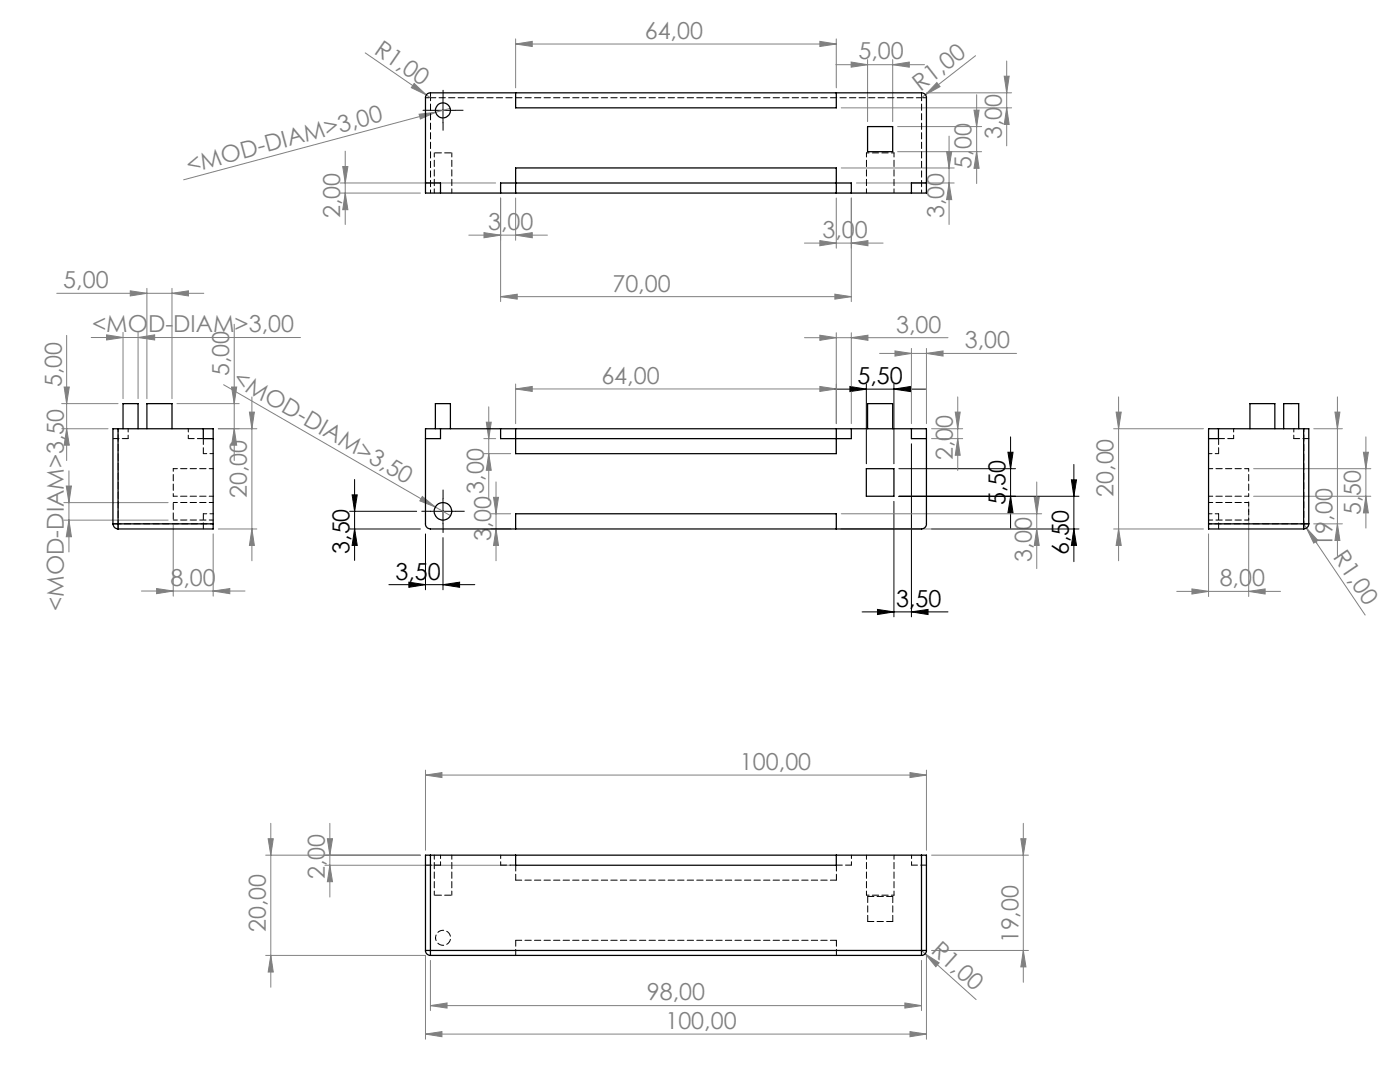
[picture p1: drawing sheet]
<svg xmlns="http://www.w3.org/2000/svg" width="279mm" height="216mm" viewBox="0 0 279 216" stroke-linecap="round" stroke-linejoin="round" font-family="sans-serif">
<g fill="none" stroke="#000" stroke-width=".2">
<path d="M88.4 19.5v5M85.9 22h5M166.5 77.6h18.2M169.6 77.1l3.3 .5-3.3 .5zM172.9 76.6v15.9M178.4 77.6l3.3-.5v1zM178.4 76.6v15.9M70.3 98.7h1l-.5 3.3zM70.8 95.7v16.1M88.4 99.5v5M179.4 93.5h23.3M179.4 99h35.9"/>
<path d="M181.9 88.5v34.6M201.2 90.2h1l-.5 3.3zM201.7 87.2v18.2M201.7 99l.5 3.3h-1zM213.8 95.7h1l-.5 3.3zM214.3 92.7v19.4M69.8 102h13.3M69.8 105.6h14.1M70.8 105.6l.5 3.2h-1zM77.6 116.7h17.2M81.6 116.2l3.3 .5-3.3 .5zM84.9 106.5v11.2"/>
<path d="M85.9 102h5M88.4 116.7l3.3-.5v1zM88.4 107.3v10.4M178.4 100v23.1M185.9 105.6h29.4M214.3 105.6l.5 3.2h-1zM172 122.1h17.2M175.1 121.6l3.3 .5-3.3 .5zM181.9 122.1l3.3-.5v1z"/>
</g>
<g fill="none" stroke="#808080" stroke-width=".2">
<path d="M72.9 10.5l12.2 8.4M82.7 16.7l2.4 2.2-3-1.4zM85.1 18.9l.8 .6M102.9 8.8l3.3-.5v1zM102.9 7.8v9.7M102.9 8.8h64M163.6 8.3l3.3 .5-3.3 .5zM166.8 12.9h17.7M166.9 7.8v9.7M169.9 12.4l3.2 .5-3.2 .5zM173.1 11.9v12.4M178.2 12.9l3.3-.5v1z"/>
<path d="M178.2 11.9v12.4M184.7 18.9l-.8 .6M184.9 18.5h17M187 16.5l.6 .8-2.9 1.6zM194.7 11.1l-10 7.8M194.9 18.9v17.7M200.4 15.2h1l-.5 3.3zM200.9 12.2v16.9M67.9 36.5h31M67.9 38.5h16M68.4 33.2h1l-.5 3.3zM68.9 30.2v14.6"/>
<path d="M68.9 38.5l.5 3.3h-1zM83.6 22.8l3.4-.4-3.1 1.3zM87 22.4l-50.3 13.5M89.9 21.6l-2.9 .8M99.9 39.5v20.7M102.9 39.5v8.4M166.9 39.5v10M167.9 21.5h34M167.9 33.5h22.5M169.9 39.5v20.7M170.9 36.5h19.5M179.1 30.3h16.8"/>
<path d="M179.1 25.3h16.8M188.9 30.2h1l-.5 3.3zM189.4 27.2v17.6M189.4 36.5l.5 3.3h-1zM194.4 22h1l-.5 3.3zM194.9 30.3l.5 3.3h-1zM200.9 21.5l.5 3.3h-1zM11.3 58.5h29.4M26 58l3.3 .5-3.3 .6zM29.3 57.5v22.1M34.3 58.5l3.3-.5v1.1zM34.3 57.5v22.1"/>
<path d="M93.6 46.9h15.7M96.6 46.4l3.3 .5-3.3 .5zM99.9 59.2l3.3-.5v1zM99.9 59.2h70M102.9 46.9l3.3-.5v1zM160.5 48.5h15.7M163.6 48l3.3 .5-3.3 .5zM166.6 58.7l3.3 .5-3.3 .5zM169.9 48.5l3.3-.5v1zM12.8 77.2h1l-.5 3.3zM13.3 66.9v25M18.2 67.3h41.8"/>
<path d="M21.3 66.8l3.3 .5-3.3 .5zM24.6 66.3v13.3M27.6 67.3l3.3-.5v1zM27.6 66.3v13.3M44.6 76.8l42.3 24.4M46.2 77.2h1l-.5 3.3zM46.7 64.7v27.2M50.3 79.2v32.7M102.9 77.6l3.3-.5v1zM102.9 76.6v7.9M102.9 77.6h64M160.5 67.4h28.7"/>
<path d="M163.6 77.1l3.3 .5-3.3 .5zM163.6 66.9l3.3 .5-3.3 .5zM166.9 66.4v18.1M169.9 67.4l3.3-.5v1zM169.9 66.4v18.1M175.5 70.5h27.4M178.6 70l3.3 .5-3.3 .5zM181.9 69.5v15M184.9 70.5l3.3-.5v1zM184.9 69.5v15M191.1 79.2v14.7M223.2 79.2v32.7"/>
<path d="M266.9 79.2v31.7M12.3 85.5h9.3M12.3 80.5h11.3M13.2 97h1.1l-.5 3.3zM13.3 85.5l.5 3.3h-1zM13.8 93.9v16.2M35.3 80.5h12.4M43.6 85.5h7.7M46.7 85.5l.5 3.3h-1zM49.8 82.2h1l-.5 3.3zM84.3 99.1l2.6 2.1-3.1-1.3zM96.6 87.5h2.3"/>
<path d="M96.6 90.5h5.3M97 84.2h1l-.5 3.3zM97.5 90.5l.5 3.3h-1zM97.5 81.2v18.6M98.5 99.2h1l-.5 3.3zM99 96.2v15.7M185.9 85.5h6.2M185.9 87.5h6.2M190.6 82.2h1l-.5 3.3zM191.1 87.5l.5 3.3h-1zM206.4 99.2h1l-.5 3.3zM206.9 96.2v17.3"/>
<path d="M222.2 85.5h18M222.7 82.2h1.1l-.6 3.3zM250.2 99h23.4M250.2 93.5h23.4M262.2 85.5h5.7M266.4 82.2h1l-.5 3.3zM272.1 90.2h1l-.5 3.3zM272.6 99l.5 3.3h-1zM272.6 87.2v18.2M12.7 100.3h20.8M12.7 103.8h20.8M13.8 103.8l.5 3.3h-1.1z"/>
<path d="M28.2 117.9h20.7M31.3 117.4l3.3 .5-3.3 .6zM34.6 104.8v14.2M42.5 117.9l3.4-.5v1.1zM42.5 106.5v12.5M43.6 105.6h7.7M50.3 105.6l.5 3.2h-1zM86.9 101.2l3 1.7M98 105.6h3.9M98 102.5h3.9M99 105.6l.5 3.2h-1zM167.9 105.6h40"/>
<path d="M167.9 102.5h40M206.9 105.6l.5 3.2h-1zM222.2 105.6h18M223.2 105.6l.6 3.2h-1.1zM234.8 118h20.8M237.9 117.5l3.3 .5-3.3 .5zM241.2 106.5v12.5M249.2 118l3.3-.5v1zM249.2 100v19M260.2 104.5l.5 .9M260.7 105.4l2.3 2.4-.8 .6zM260.7 105.4l11.8 17.3"/>
<path d="M262.2 104.5h5.7M266.9 104.5l.5 3.3h-1zM84.9 154.7l3.3-.5v1zM84.9 153.7v16M84.9 154.7h100M181.6 154.2l3.3 .5-3.3 .5zM184.9 153.7v16M53 170.6h30.9M53.5 167.4h1l-.5 3.2zM54 164.3v32.7M64.8 172.6h37.1M65.3 167.4h1.1l-.6 3.2z"/>
<path d="M65.8 164.3v14.7M65.8 172.6l.6 3.3h-1.1zM185.9 170.6h19.3M203.7 167.4h1.1l-.6 3.2zM204.2 164.3v31.7M53 190.6h31.9v16.8M54 190.6l.5 3.4h-1zM85.9 191.6v10M183.9 191.6v10M183.9 189.7l.7 .6M184.6 190.3l2.8 1.8-.6 .8zM184.6 190.3l10.2 9.2"/>
<path d="M184.9 190.6v16.8M185.9 189.7h19.3M204.2 189.7l.6 3.2h-1.1zM84.9 206.3l3.3-.5v1.1zM84.9 206.3h100M85.9 200.7l3.3-.6v1.1zM85.9 200.7h98M180.6 200.1l3.3 .6-3.3 .5zM181.6 205.8l3.3 .5-3.3 .6z"/>
</g>
<path d="M88.4 19.5v-1.5M85.9 22h-1.5M88.4 24.5v1.5M90.9 22h1.5M88.4 99.5v-1.7M85.9 102h-1.7M88.4 104.5v1.8M90.9 102h1.8" fill="none" stroke="#000" stroke-width=".2" stroke-dasharray="15.2 1.3 1.3 1.3"/>
<g fill="#000">
<path d="M169.6 77.1l3.3 .5-3.3 .5zM178.4 77.6l3.3-.5v1z"/>
<path d="M70.3 98.7h1l-.5 3.3zM70.8 105.6l.5 3.2h-1zM201.2 90.2h1l-.5 3.3zM201.7 99l.5 3.3h-1zM213.8 95.7h1l-.5 3.3zM214.3 105.6l.5 3.2h-1z"/>
<path d="M88.4 116.7l3.3-.5v1zM81.6 116.2l3.3 .5-3.3 .5z"/>
<path d="M175.1 121.6l3.3 .5-3.3 .5zM181.9 122.1l3.3-.5v1z"/>
</g>
<g fill="#808080">
<path d="M82.7 16.7l2.4 2.2-3-1.4z"/>
<path d="M84.3 99.1l2.6 2.1-3.1-1.3z"/>
<path d="M83.6 22.8l3.4-.4-3.1 1.3z"/>
<path d="M187 16.5l.6 .8-2.9 1.6z"/>
<path d="M260.7 105.4l2.3 2.4-.8 .6z"/>
<path d="M184.6 190.3l2.8 1.8-.6 .8z"/>
<path d="M180.6 200.1l3.3 .6-3.3 .5zM85.9 200.7l3.3-.6v1.1zM181.6 154.2l3.3 .5-3.3 .5zM84.9 154.7l3.3-.5v1z"/>
<path d="M249.2 118l3.3-.5v1zM237.9 117.5l3.3 .5-3.3 .5z"/>
<path d="M178.6 70l3.3 .5-3.3 .5zM184.9 70.5l3.3-.5v1zM102.9 77.6l3.3-.5v1zM163.6 77.1l3.3 .5-3.3 .5zM31.3 117.4l3.3 .5-3.3 .6zM42.5 117.9l3.4-.5v1.1zM21.3 66.8l3.3 .5-3.3 .5zM27.6 67.3l3.3-.5v1zM26 58l3.3 .5-3.3 .6zM34.3 58.5l3.3-.5v1.1z"/>
<path d="M96.6 46.4l3.3 .5-3.3 .5zM102.9 46.9l3.3-.5v1z"/>
<path d="M102.9 8.8l3.3-.5v1zM163.6 8.3l3.3 .5-3.3 .5zM99.9 59.2l3.3-.5v1zM166.6 58.7l3.3 .5-3.3 .5z"/>
<path d="M169.9 48.5l3.3-.5v1zM163.6 48l3.3 .5-3.3 .5z"/>
<path d="M169.9 67.4l3.3-.5v1zM163.6 66.9l3.3 .5-3.3 .5zM178.2 12.9l3.3-.5v1zM169.9 12.4l3.2 .5-3.2 .5z"/>
<path d="M65.3 167.4h1.1l-.6 3.2zM65.8 172.6l.6 3.3h-1.1zM53.5 167.4h1l-.5 3.2zM54 190.6l.5 3.4h-1zM203.7 167.4h1.1l-.6 3.2zM204.2 189.7l.6 3.2h-1.1zM272.6 99l.5 3.3h-1zM272.1 90.2h1l-.5 3.3z"/>
<path d="M223.2 105.6l.6 3.2h-1.1zM222.7 82.2h1.1l-.6 3.3z"/>
<path d="M50.3 105.6l.5 3.2h-1zM49.8 82.2h1l-.5 3.3z"/>
<path d="M206.4 99.2h1l-.5 3.3zM206.9 105.6l.5 3.2h-1zM190.6 82.2h1l-.5 3.3zM191.1 87.5l.5 3.3h-1zM97 84.2h1l-.5 3.3zM97.5 90.5l.5 3.3h-1zM98.5 99.2h1l-.5 3.3zM99 105.6l.5 3.2h-1zM194.9 30.3l.5 3.3h-1zM194.4 22h1l-.5 3.3zM266.4 82.2h1l-.5 3.3zM266.9 104.5l.5 3.3h-1zM13.2 97h1.1l-.5 3.3zM13.8 103.8l.5 3.3h-1.1zM46.2 77.2h1l-.5 3.3zM46.7 85.5l.5 3.3h-1zM12.8 77.2h1l-.5 3.3zM13.3 85.5l.5 3.3h-1z"/>
<path d="M200.4 15.2h1l-.5 3.3zM200.9 21.5l.5 3.3h-1zM68.4 33.2h1l-.5 3.3zM68.9 38.5l.5 3.3h-1zM188.9 30.2h1l-.5 3.3zM189.4 36.5l.5 3.3h-1z"/>
<path d="M84.9 206.3l3.3-.5v1.1zM181.6 205.8l3.3 .5-3.3 .6z"/>
</g>
<g fill="none" stroke="#000" stroke-width=".25">
<path d="M85.2 18.8l.7-.3h98a.96 .96 0 0 1 1 1v19h-100v-19.2zM102.9 18.5v3h64v-3M84.9 36.5h3v2M99.9 38.5v-2h70v2M102.9 38.5v-5h64v5M173.1 25.3h5.1v5h-5.1zM184.9 36.5h-3v2M23.6 85.5h-1.1v19M23.6 85.5h18.9v19M23.6 85.5v19M24.6 85.5v-5h3v5M29.3 85.5v-5h5v5"/>
<path d="M40.6 85.5v2h1.9M84.9 85.5h100v19a1.02 1.02 0 0 1-1 1.1h-98a1.02 1.02 0 0 1-1-1.1zM86.9 85.5v-5h3v5M87.9 85.5v2h-3M99.9 85.5v2h70v-2M102.9 85.5v5h64v-5M172.9 93.5h5.5v5.5h-5.5zM173.1 85.5v-5h5.1v5M181.9 85.5v2h3M243.2 85.5v2h-2M249.4 85.5v-5h5v5M256.2 85.5v-5h3v5"/>
<path d="M260.2 85.5h1v19M260.2 85.5h-19v19M260.2 85.5v19M22.5 104.5h1.1M22.5 104.5a1.09 1.09 0 0 0 1.1 1.1M23.6 104.5v1.1M23.6 104.5h18.9M42.5 104.5v1.1h-18.9M102.9 105.6v-3.1h64v3.1M241.2 104.5v1.1h19M241.2 104.5h19M260.2 104.5v1.1"/>
<path d="M260.2 104.5h1M261.2 104.5a1.09 1.09 0 0 1-1 1.1M85.9 170.6h-1v19.1M85.9 170.6v19.1M85.9 170.6h98M102.9 170.6v2h64v-2M183.9 170.6h1v19.1M183.9 170.6v19.1M84.9 189.7a.96 .96 0 0 0 1 .9M84.9 189.7h1M85.9 189.7v.9M85.9 189.7h98"/>
<path d="M85.9 190.6h98M183.9 189.7v.9M183.9 189.7h1M184.9 189.7a.96 .96 0 0 1-1 .9"/>
<circle cx="88.4" cy="22" r="1.49"/>
<circle cx="88.4" cy="102" r="1.76"/>
</g>
<path d="M183.9 19.5v19M85.9 38.5v-19M178.4 30.5h-5.5M34.6 93.5v5.5M249.2 99v-5.5M260.2 85.5v19M23.6 104.5v-19M42.6 104.5h-19M260.2 104.5h-19M172.9 178.6h5.5M86.9 187.1a1.5 1.5 0 0 1 2.2-1.3 1.5 1.5 0 0 1 .3 2.5 1.5 1.5 0 0 1-2.4-.8l-.1-.4" fill="none" stroke="#000" stroke-width=".2" stroke-dasharray="1.3 .6" stroke-dashoffset=".7"/>
<g fill="none" stroke="#000" stroke-width=".2" stroke-dasharray="1.3 .6" stroke-dashoffset=".4">
<path d="M86.7 30.5v8M90.2 38.5v-8M172.9 30.5v8M178.4 30.5v8M34.6 99h8M34.6 93.5h8M249.2 99h-8M249.2 93.5h-8M34.6 103.8h8M42.6 100.3h-8M241.2 103.8h8M249.2 100.3h-8"/>
<path d="M86.7 170.6v8M90.2 178.6v-8M172.9 178.6v-8M178.4 178.6v-8"/>
</g>
<path d="M90.2 30.5h-3.5M34.6 100.3v3.5M86.7 178.6h3.5" fill="none" stroke="#000" stroke-width=".2" stroke-dasharray="1.3 .6" stroke-dashoffset="-.2"/>
<path d="M84.9 19.5h1M85.9 18.5v1M183.9 18.5v1M184.9 19.5h-1M23.6 104.5h-1M23.6 104.5v1M260.2 104.5v1M261.2 104.5h-1" fill="none" stroke="#000" stroke-width=".2" stroke-dasharray="1.3 .6" stroke-dashoffset=".5"/>
<path d="M85.9 19.5h98" fill="none" stroke="#000" stroke-width=".2" stroke-dasharray="1.3 .6" stroke-dashoffset=".2"/>
<g fill="none" stroke="#000" stroke-width=".2" stroke-dasharray="1.3 .6" stroke-dashoffset=".1">
<path d="M25.6 87.5h-3M37.6 87.5h3M40.6 87.5v3M243.2 87.5v3M246.2 87.5h-3M258.2 87.5h3M40.6 102.5v3M243.2 102.5v3M87.9 172.6h-3M99.9 172.6h3M102.9 175.6v-3M166.9 175.6v-3"/>
<path d="M166.9 175.6h-64M166.9 172.6h3M181.9 172.6h3M102.9 187.6v3M166.9 187.6v3M166.9 187.6h-64"/>
</g>
<path d="M25.6 87.5v-2M37.6 87.5v-2M40.6 90.5h2M241.2 90.5h2M246.2 85.5v2M258.2 85.5v2M42.6 102.5h-2M243.2 102.5h-2M87.9 172.6v-2M99.9 172.6v-2M169.9 172.6v-2M181.9 170.6v2" fill="none" stroke="#000" stroke-width=".2" stroke-dasharray="1.3 .6" stroke-dashoffset=".6"/>
<path d="M173.2 178.9h5M178.2 178.9v5M173.2 183.9v-5M178.2 183.9h-5" fill="none" stroke="#000" stroke-width=".2" stroke-dasharray="1.3 .6"/>
<path d="M249.2 102v-1.7M249.2 103.8v-1.8" fill="none" stroke="#000" stroke-width=".2" stroke-dasharray="1.3 .6" stroke-dashoffset=".9"/>
<g font-size="4.7" fill="#808080">
<text x="74.5" y="10.5" transform="rotate(35 74.5 10.5)">R1,00</text>
<text x="128.7" y="7.7">64,00</text>
<text x="171.3" y="11.9">5,00</text>
<text x="183.7" y="18.4" transform="rotate(-38 183.7 18.4)">R1,00</text>
<text x="199.9" y="27.8" transform="rotate(-90 199.9 27.8)">3,00</text>
<text x="37.7" y="34.6" transform="rotate(-15 37.7 34.6)">&lt;MOD-DIAM&gt;3,00</text>
<text x="193.9" y="33.7" transform="rotate(-90 193.9 33.7)">5,00</text>
<text x="67.9" y="43.5" transform="rotate(-90 67.9 43.5)">2,00</text>
<text x="97.4" y="45.9">3,00</text>
<text x="164.1" y="47.5">3,00</text>
<text x="188.4" y="43.5" transform="rotate(-90 188.4 43.5)">3,00</text>
<text x="12.6" y="57.5">5,00</text>
<text x="122.2" y="58.2">70,00</text>
<text x="18.4" y="66.3">&lt;MOD-DIAM&gt;3,00</text>
<text x="178.9" y="66.4">3,00</text>
<text x="192.6" y="69.5">3,00</text>
<text x="12.3" y="77.2" transform="rotate(-90 12.3 77.2)">5,00</text>
<text x="45.7" y="75" transform="rotate(-90 45.7 75)">5,00</text>
<text x="46.3" y="76.5" transform="rotate(30 46.3 76.5)">&lt;MOD-DIAM&gt;3,50</text>
<text x="120" y="76.6">64,00</text>
<text x="190.1" y="91.8" transform="rotate(-90 190.1 91.8)">2,00</text>
<text x="49.3" y="99.4" transform="rotate(-90 49.3 99.4)">20,00</text>
<text x="96.5" y="98.5" transform="rotate(-90 96.5 98.5)">3,00</text>
<text x="222.3" y="99.1" transform="rotate(-90 222.3 99.1)">20,00</text>
<text x="98" y="108" transform="rotate(-90 98 108)">3,00</text>
<text x="271.6" y="102.8" transform="rotate(-90 271.6 102.8)">5,50</text>
<text x="205.9" y="112.1" transform="rotate(-90 205.9 112.1)">3,00</text>
<text x="265.9" y="111.2" transform="rotate(56 265.9 111.2)">R1,00</text>
<text x="265.9" y="109.1" transform="rotate(-90 265.9 109.1)">19,00</text>
<text x="34" y="116.9">8,00</text>
<text x="243.4" y="117">8,00</text>
<text x="12.7" y="121.9" transform="rotate(-90 12.7 121.9)">&lt;MOD-DIAM&gt;3,50</text>
<text x="147.7" y="153.6">100,00</text>
<text x="64.8" y="175.4" transform="rotate(-90 64.8 175.4)">2,00</text>
<text x="53" y="186" transform="rotate(-90 53 186)">20,00</text>
<text x="185.6" y="190" transform="rotate(42 185.6 190)">R1,00</text>
<text x="203.2" y="188.2" transform="rotate(-90 203.2 188.2)">19,00</text>
<text x="129.1" y="199.6">98,00</text>
<text x="132.8" y="205.3">100,00</text>
</g>
<g font-size="4.7">
<text x="171.1" y="76.6">5,50</text>
<text x="200.7" y="100.8" transform="rotate(-90 200.7 100.8)">5,50</text>
<text x="69.8" y="110.5" transform="rotate(-90 69.8 110.5)">3,50</text>
<text x="213.3" y="110.8" transform="rotate(-90 213.3 110.8)">6,50</text>
<text x="78.9" y="115.6">3,50</text>
<text x="178.9" y="121.1">3,50</text>
</g>
</svg>
